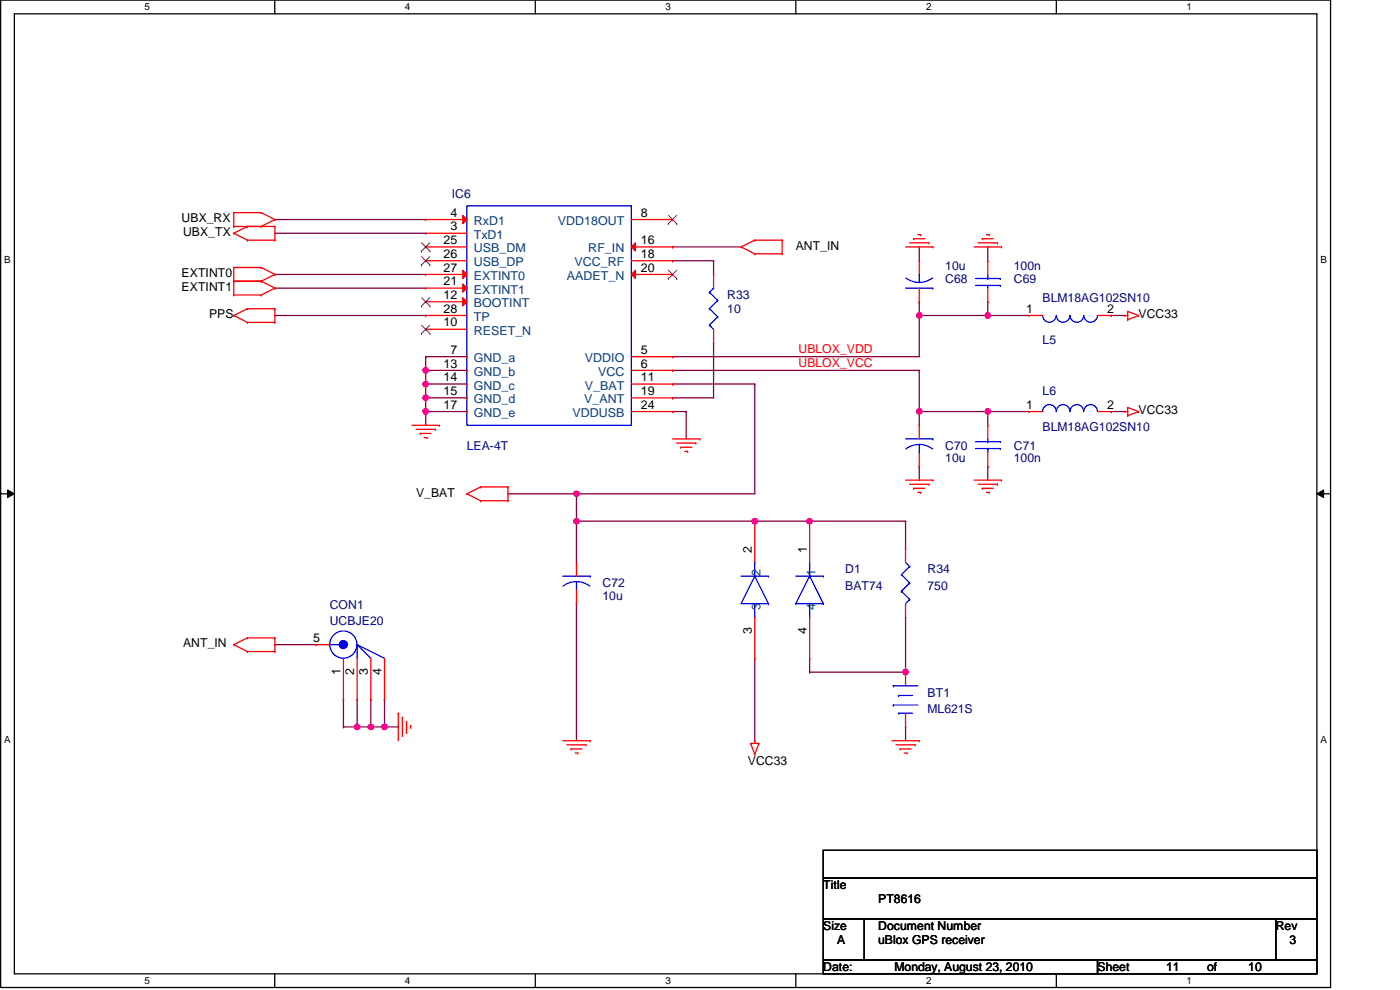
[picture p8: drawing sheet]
<svg xmlns="http://www.w3.org/2000/svg" width="420mm" height="297mm" viewBox="0 0 420 297" stroke-linecap="round" stroke-linejoin="round" font-family="sans-serif">
<path d="M.2 0h399.1v296.3h-399.1zM4.3 4.1h390.9v288.1h-390.9z" fill="none" stroke="#000" stroke-width=".38"/>
<g fill="#fff">
<path d="M43.4 .5h1.6v3.2h-1.6z"/>
<path d="M43.4 292.6h1.6v3.3h-1.6z"/>
</g>
<path d="M82.5 0v4.1M82.5 292.2v4.1" fill="none" stroke="#000" stroke-width=".38"/>
<g fill="#fff">
<path d="M121.5 .5h1.6v3.2h-1.6z"/>
<path d="M121.5 292.6h1.6v3.3h-1.6z"/>
</g>
<path d="M160.6 0v4.1M160.6 292.2v4.1" fill="none" stroke="#000" stroke-width=".38"/>
<g fill="#fff">
<path d="M199.7 .5h1.6v3.2h-1.6z"/>
<path d="M199.7 292.6h1.6v3.3h-1.6z"/>
</g>
<path d="M238.8 0v4.1M238.8 292.2v4.1" fill="none" stroke="#000" stroke-width=".38"/>
<g fill="#fff">
<path d="M277.9 .5h1.6v3.2h-1.6z"/>
<path d="M277.9 292.6h1.6v3.3h-1.6z"/>
</g>
<path d="M317 0v4.1M317 292.2v4.1" fill="none" stroke="#000" stroke-width=".38"/>
<g fill="#fff">
<path d="M356.1 .5h1.6v3.2h-1.6z"/>
<path d="M356.1 292.6h1.6v3.3h-1.6z"/>
<path d="M1.3 76.2h1.9v3.2h-1.9z"/>
<path d="M396.3 76.2h1.9v3.2h-1.9z"/>
<path d="M1.2 220.2h2v3.2h-2z"/>
<path d="M396.2 220.2h2v3.2h-2z"/>
</g>
<path d="M.2 148.2h4.1M395.2 148.2h4.1" fill="none" stroke="#000" stroke-width=".38"/>
<path d="M2.3 147l2 1.2-2 1.1zM395.2 148.2l2-1.2v2.3z" fill="#000"/>
<path d="M2.3 147l2 1.2-2 1.1zM395.2 148.2l2-1.2v2.3z" fill="none" stroke="#000" stroke-width=".3"/>
<path d="M201.8 107h74.1" fill="none" stroke="#800040" stroke-width=".38"/>
<circle cx="201.8" cy="107" r=".19" fill="#800040"/>
<path d="M275.9 123.5v4.1" fill="none" stroke="#800040" stroke-width=".38"/>
<circle cx="275.9" cy="123.5" r=".19" fill="#800040"/>
<path d="M275.9 140v4.1" fill="none" stroke="#800040" stroke-width=".38"/>
<circle cx="275.9" cy="140" r=".19" fill="#800040"/>
<path d="M296.4 140v4.1" fill="none" stroke="#800040" stroke-width=".38"/>
<circle cx="296.4" cy="140" r=".19" fill="#800040"/>
<path d="M333.5 123.5h4.1" fill="none" stroke="#800040" stroke-width=".38"/>
<circle cx="333.5" cy="123.5" r=".19" fill="#800040"/>
<path d="M296.4 90.6v4.1" fill="none" stroke="#800040" stroke-width=".38"/>
<circle cx="296.4" cy="90.6" r=".19" fill="#800040"/>
<path d="M275.9 94.7v12.3" fill="none" stroke="#800040" stroke-width=".38"/>
<circle cx="275.9" cy="94.7" r=".19" fill="#800040"/>
<path d="M275.9 74.1v4.1" fill="none" stroke="#800040" stroke-width=".38"/>
<circle cx="275.9" cy="74.1" r=".19" fill="#800040"/>
<path d="M296.4 74.1v4.1" fill="none" stroke="#800040" stroke-width=".38"/>
<circle cx="296.4" cy="74.1" r=".19" fill="#800040"/>
<path d="M333.5 94.7h4.1" fill="none" stroke="#800040" stroke-width=".38"/>
<circle cx="333.5" cy="94.7" r=".19" fill="#800040"/>
<path d="M275.9 123.5h20.5" fill="none" stroke="#800040" stroke-width=".38"/>
<circle cx="275.9" cy="123.5" r=".19" fill="#800040"/>
<circle cx="296.4" cy="123.4" r=".81" fill="#f0f"/>
<circle cx="296.4" cy="123.4" r=".81" fill="none" stroke="#f0f" stroke-width=".38"/>
<circle cx="275.9" cy="123.4" r=".81" fill="#f0f"/>
<circle cx="275.9" cy="123.4" r=".81" fill="none" stroke="#f0f" stroke-width=".38"/>
<path d="M296.4 123.5v4.1" fill="none" stroke="#800040" stroke-width=".38"/>
<circle cx="296.4" cy="123.5" r=".19" fill="#800040"/>
<path d="M275.9 90.6v4.1" fill="none" stroke="#800040" stroke-width=".38"/>
<circle cx="275.9" cy="90.6" r=".19" fill="#800040"/>
<path d="M201.8 123.5h4.1" fill="none" stroke="#800040" stroke-width=".38"/>
<circle cx="201.8" cy="123.5" r=".19" fill="#800040"/>
<path d="M205.9 123.5v8.2" fill="none" stroke="#800040" stroke-width=".38"/>
<circle cx="205.9" cy="123.5" r=".19" fill="#800040"/>
<path d="M275.9 111.1v12.4" fill="none" stroke="#800040" stroke-width=".38"/>
<circle cx="275.9" cy="111.1" r=".19" fill="#800040"/>
<path d="M296.4 123.5h12.4" fill="none" stroke="#800040" stroke-width=".38"/>
<circle cx="296.4" cy="123.5" r=".19" fill="#800040"/>
<path d="M296.4 94.7h12.4" fill="none" stroke="#800040" stroke-width=".38"/>
<circle cx="296.4" cy="94.7" r=".19" fill="#800040"/>
<circle cx="296.4" cy="94.7" r=".81" fill="#f0f"/>
<circle cx="296.4" cy="94.7" r=".81" fill="none" stroke="#f0f" stroke-width=".38"/>
<path d="M201.8 111.1h74.1" fill="none" stroke="#800040" stroke-width=".38"/>
<circle cx="201.8" cy="111.1" r=".19" fill="#800040"/>
<path d="M201.8 78.2h12.4" fill="none" stroke="#800040" stroke-width=".38"/>
<circle cx="201.8" cy="78.2" r=".19" fill="#800040"/>
<path d="M201.8 119.4h12.4" fill="none" stroke="#800040" stroke-width=".38"/>
<circle cx="201.8" cy="119.4" r=".19" fill="#800040"/>
<path d="M103.1 218.1h4.1" fill="none" stroke="#800040" stroke-width=".38"/>
<circle cx="103.1" cy="218.1" r=".19" fill="#800040"/>
<path d="M115.4 209.9v8.2" fill="none" stroke="#800040" stroke-width=".38"/>
<circle cx="115.4" cy="209.9" r=".19" fill="#800040"/>
<path d="M111.3 209.9v8.2" fill="none" stroke="#800040" stroke-width=".38"/>
<circle cx="111.3" cy="209.9" r=".19" fill="#800040"/>
<path d="M111.3 218.1h4.1" fill="none" stroke="#800040" stroke-width=".38"/>
<circle cx="111.3" cy="218.1" r=".19" fill="#800040"/>
<circle cx="115.4" cy="218.1" r=".81" fill="#f0f"/>
<circle cx="115.4" cy="218.1" r=".81" fill="none" stroke="#f0f" stroke-width=".38"/>
<circle cx="111.3" cy="218.1" r=".81" fill="#f0f"/>
<circle cx="111.3" cy="218.1" r=".81" fill="none" stroke="#f0f" stroke-width=".38"/>
<path d="M107.2 209.9v8.2" fill="none" stroke="#800040" stroke-width=".38"/>
<circle cx="107.2" cy="209.9" r=".19" fill="#800040"/>
<path d="M103.1 209.9v8.2" fill="none" stroke="#800040" stroke-width=".38"/>
<circle cx="103.1" cy="209.9" r=".19" fill="#800040"/>
<path d="M107.2 218.1h4.1" fill="none" stroke="#800040" stroke-width=".38"/>
<circle cx="107.2" cy="218.1" r=".19" fill="#800040"/>
<circle cx="107.1" cy="218.1" r=".79" fill="#f0f"/>
<circle cx="107.1" cy="218.1" r=".79" fill="none" stroke="#f0f" stroke-width=".38"/>
<path d="M115.4 218.1h4.1" fill="none" stroke="#800040" stroke-width=".38"/>
<circle cx="115.4" cy="218.1" r=".19" fill="#800040"/>
<path d="M82.5 82.3h45.3" fill="none" stroke="#800040" stroke-width=".38"/>
<circle cx="82.5" cy="82.3" r=".19" fill="#800040"/>
<path d="M82.5 86.4h45.3" fill="none" stroke="#800040" stroke-width=".38"/>
<circle cx="82.5" cy="86.4" r=".19" fill="#800040"/>
<path d="M82.5 94.7h45.3" fill="none" stroke="#800040" stroke-width=".38"/>
<circle cx="82.5" cy="94.7" r=".19" fill="#800040"/>
<path d="M82.5 65.9h45.3" fill="none" stroke="#800040" stroke-width=".38"/>
<circle cx="82.5" cy="65.9" r=".19" fill="#800040"/>
<path d="M82.5 70h45.3" fill="none" stroke="#800040" stroke-width=".38"/>
<circle cx="82.5" cy="70" r=".19" fill="#800040"/>
<path d="M214.2 78.2v4.1" fill="none" stroke="#800040" stroke-width=".38"/>
<circle cx="214.2" cy="78.2" r=".19" fill="#800040"/>
<path d="M214.2 102.9v16.5" fill="none" stroke="#800040" stroke-width=".38"/>
<circle cx="214.2" cy="102.9" r=".19" fill="#800040"/>
<path d="M201.8 74.1h20.6" fill="none" stroke="#800040" stroke-width=".38"/>
<circle cx="201.8" cy="74.1" r=".19" fill="#800040"/>
<path d="M82.5 193.4h12.3" fill="none" stroke="#800040" stroke-width=".38"/>
<circle cx="82.5" cy="193.4" r=".19" fill="#800040"/>
<path d="M271.8 218.1v4.1" fill="none" stroke="#800040" stroke-width=".38"/>
<circle cx="271.8" cy="218.1" r=".19" fill="#800040"/>
<path d="M173 156.4h53.5" fill="none" stroke="#800040" stroke-width=".38"/>
<circle cx="173" cy="156.4" r=".19" fill="#800040"/>
<circle cx="173" cy="156.4" r=".81" fill="#f0f"/>
<circle cx="173" cy="156.4" r=".81" fill="none" stroke="#f0f" stroke-width=".38"/>
<path d="M173 148.2v8.2" fill="none" stroke="#800040" stroke-width=".38"/>
<circle cx="173" cy="148.2" r=".19" fill="#800040"/>
<circle cx="173" cy="148.1" r=".8" fill="#f0f"/>
<circle cx="173" cy="148.1" r=".8" fill="none" stroke="#f0f" stroke-width=".38"/>
<path d="M173 148.2h53.5" fill="none" stroke="#800040" stroke-width=".38"/>
<circle cx="173" cy="148.2" r=".19" fill="#800040"/>
<path d="M226.5 115.2v33" fill="none" stroke="#800040" stroke-width=".38"/>
<circle cx="226.5" cy="115.2" r=".19" fill="#800040"/>
<path d="M201.8 115.2h24.7" fill="none" stroke="#800040" stroke-width=".38"/>
<circle cx="201.8" cy="115.2" r=".19" fill="#800040"/>
<path d="M173 156.4v12.3" fill="none" stroke="#800040" stroke-width=".38"/>
<circle cx="173" cy="156.4" r=".19" fill="#800040"/>
<path d="M173 181.1v41.1" fill="none" stroke="#800040" stroke-width=".38"/>
<circle cx="173" cy="181.1" r=".19" fill="#800040"/>
<path d="M152.4 148.2h20.6" fill="none" stroke="#800040" stroke-width=".38"/>
<circle cx="152.4" cy="148.2" r=".19" fill="#800040"/>
<path d="M275.9 94.7h20.5" fill="none" stroke="#800040" stroke-width=".38"/>
<circle cx="275.9" cy="94.7" r=".19" fill="#800040"/>
<circle cx="275.9" cy="94.7" r=".81" fill="#f0f"/>
<circle cx="275.9" cy="94.7" r=".81" fill="none" stroke="#f0f" stroke-width=".38"/>
<path d="M127.8 107h12.3" fill="none" stroke="#800040" stroke-width=".38"/>
<circle cx="127.8" cy="107" r=".19" fill="#800040"/>
<path d="M127.8 107v4.1" fill="none" stroke="#800040" stroke-width=".38"/>
<circle cx="127.8" cy="107" r=".19" fill="#800040"/>
<path d="M127.8 123.5h12.3" fill="none" stroke="#800040" stroke-width=".38"/>
<circle cx="127.8" cy="123.5" r=".19" fill="#800040"/>
<circle cx="127.7" cy="123.4" r=".79" fill="#f0f"/>
<circle cx="127.7" cy="123.4" r=".79" fill="none" stroke="#f0f" stroke-width=".38"/>
<path d="M127.8 119.4h12.3" fill="none" stroke="#800040" stroke-width=".38"/>
<circle cx="127.8" cy="119.4" r=".19" fill="#800040"/>
<path d="M127.8 115.2h12.3" fill="none" stroke="#800040" stroke-width=".38"/>
<circle cx="127.8" cy="115.2" r=".19" fill="#800040"/>
<path d="M127.8 123.5v4.1" fill="none" stroke="#800040" stroke-width=".38"/>
<circle cx="127.8" cy="123.5" r=".19" fill="#800040"/>
<path d="M127.8 111.1h12.3" fill="none" stroke="#800040" stroke-width=".38"/>
<circle cx="127.8" cy="111.1" r=".19" fill="#800040"/>
<path d="M127.8 111.1v4.1" fill="none" stroke="#800040" stroke-width=".38"/>
<circle cx="127.8" cy="111.1" r=".19" fill="#800040"/>
<circle cx="127.7" cy="111.1" r=".79" fill="#f0f"/>
<circle cx="127.7" cy="111.1" r=".79" fill="none" stroke="#f0f" stroke-width=".38"/>
<path d="M127.8 115.2v4.2" fill="none" stroke="#800040" stroke-width=".38"/>
<circle cx="127.8" cy="115.2" r=".19" fill="#800040"/>
<circle cx="127.7" cy="115.2" r=".79" fill="#f0f"/>
<circle cx="127.7" cy="115.2" r=".79" fill="none" stroke="#f0f" stroke-width=".38"/>
<path d="M127.8 119.4v4.1" fill="none" stroke="#800040" stroke-width=".38"/>
<circle cx="127.8" cy="119.4" r=".19" fill="#800040"/>
<circle cx="127.7" cy="119.3" r=".79" fill="#f0f"/>
<circle cx="127.7" cy="119.3" r=".79" fill="none" stroke="#f0f" stroke-width=".38"/>
<path d="M243 156.4h28.8" fill="none" stroke="#800040" stroke-width=".38"/>
<circle cx="243" cy="156.4" r=".19" fill="#800040"/>
<circle cx="242.9" cy="156.4" r=".81" fill="#f0f"/>
<circle cx="242.9" cy="156.4" r=".81" fill="none" stroke="#f0f" stroke-width=".38"/>
<path d="M271.8 156.4v8.2" fill="none" stroke="#800040" stroke-width=".38"/>
<circle cx="271.8" cy="156.4" r=".19" fill="#800040"/>
<path d="M271.8 185.2v16.5" fill="none" stroke="#800040" stroke-width=".38"/>
<circle cx="271.8" cy="185.2" r=".19" fill="#800040"/>
<path d="M243 201.7h28.8" fill="none" stroke="#800040" stroke-width=".38"/>
<circle cx="243" cy="201.7" r=".19" fill="#800040"/>
<circle cx="271.7" cy="201.6" r=".79" fill="#f0f"/>
<circle cx="271.7" cy="201.6" r=".79" fill="none" stroke="#f0f" stroke-width=".38"/>
<path d="M243 197.5v4.2" fill="none" stroke="#800040" stroke-width=".38"/>
<circle cx="243" cy="197.5" r=".19" fill="#800040"/>
<path d="M226.5 156.4h16.5" fill="none" stroke="#800040" stroke-width=".38"/>
<circle cx="226.5" cy="156.4" r=".19" fill="#800040"/>
<circle cx="226.5" cy="156.4" r=".81" fill="#f0f"/>
<circle cx="226.5" cy="156.4" r=".81" fill="none" stroke="#f0f" stroke-width=".38"/>
<path d="M226.5 197.5v24.7" fill="none" stroke="#800040" stroke-width=".38"/>
<circle cx="226.5" cy="197.5" r=".19" fill="#800040"/>
<path d="M74.2 72.1h8.3" fill="none" stroke="#f00" stroke-width=".38"/>
<circle cx="74.2" cy="72.1" r=".19" fill="#f00"/>
<path d="M70.1 70l4.1 2.1" fill="none" stroke="#f00" stroke-width=".38"/>
<circle cx="70.1" cy="70" r=".19" fill="#f00"/>
<path d="M74.2 67.9l-4.1 2.1" fill="none" stroke="#f00" stroke-width=".38"/>
<circle cx="74.2" cy="67.9" r=".19" fill="#f00"/>
<path d="M74.2 67.9h8.3" fill="none" stroke="#f00" stroke-width=".38"/>
<circle cx="82.5" cy="67.9" r=".19" fill="#f00"/>
<path d="M82.5 67.9v4.2" fill="none" stroke="#f00" stroke-width=".38"/>
<circle cx="82.5" cy="72.1" r=".19" fill="#f00"/>
<path d="M82.5 65.9l-4.1 2" fill="none" stroke="#f00" stroke-width=".38"/>
<circle cx="78.4" cy="67.9" r=".19" fill="#f00"/>
<path d="M70.1 67.9h8.3" fill="none" stroke="#f00" stroke-width=".38"/>
<circle cx="70.1" cy="67.9" r=".19" fill="#f00"/>
<path d="M70.1 63.8v4.1" fill="none" stroke="#f00" stroke-width=".38"/>
<circle cx="70.1" cy="63.8" r=".19" fill="#f00"/>
<path d="M70.1 63.8h8.3" fill="none" stroke="#f00" stroke-width=".38"/>
<circle cx="78.4" cy="63.8" r=".19" fill="#f00"/>
<path d="M78.4 63.8l4.1 2.1" fill="none" stroke="#f00" stroke-width=".38"/>
<circle cx="82.5" cy="65.9" r=".19" fill="#f00"/>
<path d="M82.5 82.3l-4.1 2.1" fill="none" stroke="#f00" stroke-width=".38"/>
<circle cx="78.4" cy="84.4" r=".19" fill="#f00"/>
<path d="M70.1 84.4h8.3" fill="none" stroke="#f00" stroke-width=".38"/>
<circle cx="70.1" cy="84.4" r=".19" fill="#f00"/>
<path d="M70.1 80.3v4.1" fill="none" stroke="#f00" stroke-width=".38"/>
<circle cx="70.1" cy="80.3" r=".19" fill="#f00"/>
<path d="M70.1 80.3h8.3" fill="none" stroke="#f00" stroke-width=".38"/>
<circle cx="78.4" cy="80.3" r=".19" fill="#f00"/>
<path d="M78.4 80.3l4.1 2" fill="none" stroke="#f00" stroke-width=".38"/>
<circle cx="82.5" cy="82.3" r=".19" fill="#f00"/>
<path d="M82.5 86.4l-4.1 2.1" fill="none" stroke="#f00" stroke-width=".38"/>
<circle cx="78.4" cy="88.5" r=".19" fill="#f00"/>
<path d="M70.1 88.5h8.3" fill="none" stroke="#f00" stroke-width=".38"/>
<circle cx="70.1" cy="88.5" r=".19" fill="#f00"/>
<path d="M70.1 84.4v4.1" fill="none" stroke="#f00" stroke-width=".38"/>
<circle cx="70.1" cy="84.4" r=".19" fill="#f00"/>
<path d="M70.1 84.4h8.3" fill="none" stroke="#f00" stroke-width=".38"/>
<circle cx="78.4" cy="84.4" r=".19" fill="#f00"/>
<path d="M78.4 84.4l4.1 2" fill="none" stroke="#f00" stroke-width=".38"/>
<circle cx="82.5" cy="86.4" r=".19" fill="#f00"/>
<path d="M74.2 96.7h8.3" fill="none" stroke="#f00" stroke-width=".38"/>
<circle cx="74.2" cy="96.7" r=".19" fill="#f00"/>
<path d="M70.1 94.7l4.1 2" fill="none" stroke="#f00" stroke-width=".38"/>
<circle cx="70.1" cy="94.7" r=".19" fill="#f00"/>
<path d="M74.2 92.6l-4.1 2.1" fill="none" stroke="#f00" stroke-width=".38"/>
<circle cx="74.2" cy="92.6" r=".19" fill="#f00"/>
<path d="M74.2 92.6h8.3" fill="none" stroke="#f00" stroke-width=".38"/>
<circle cx="82.5" cy="92.6" r=".19" fill="#f00"/>
<path d="M82.5 92.6v4.1" fill="none" stroke="#f00" stroke-width=".38"/>
<circle cx="82.5" cy="96.7" r=".19" fill="#f00"/>
<path d="M226.5 72.1l-4.1 2" fill="none" stroke="#f00" stroke-width=".38"/>
<circle cx="226.5" cy="72.1" r=".19" fill="#f00"/>
<path d="M226.5 72.1h8.2" fill="none" stroke="#f00" stroke-width=".38"/>
<circle cx="234.7" cy="72.1" r=".19" fill="#f00"/>
<path d="M234.7 72.1v4.1" fill="none" stroke="#f00" stroke-width=".38"/>
<circle cx="234.7" cy="76.2" r=".19" fill="#f00"/>
<path d="M226.5 76.2h8.2" fill="none" stroke="#f00" stroke-width=".38"/>
<circle cx="226.5" cy="76.2" r=".19" fill="#f00"/>
<path d="M222.4 74.1l4.1 2.1" fill="none" stroke="#f00" stroke-width=".38"/>
<circle cx="222.4" cy="74.1" r=".19" fill="#f00"/>
<path d="M74.2 195.5h8.3" fill="none" stroke="#f00" stroke-width=".38"/>
<circle cx="74.2" cy="195.5" r=".19" fill="#f00"/>
<path d="M70.1 193.4l4.1 2.1" fill="none" stroke="#f00" stroke-width=".38"/>
<circle cx="70.1" cy="193.4" r=".19" fill="#f00"/>
<path d="M74.2 191.4l-4.1 2" fill="none" stroke="#f00" stroke-width=".38"/>
<circle cx="74.2" cy="191.4" r=".19" fill="#f00"/>
<path d="M74.2 191.4h8.3" fill="none" stroke="#f00" stroke-width=".38"/>
<circle cx="82.5" cy="191.4" r=".19" fill="#f00"/>
<path d="M82.5 191.4v4.1" fill="none" stroke="#f00" stroke-width=".38"/>
<circle cx="82.5" cy="195.5" r=".19" fill="#f00"/>
<path d="M144.2 150.2h8.2" fill="none" stroke="#f00" stroke-width=".38"/>
<circle cx="144.2" cy="150.2" r=".19" fill="#f00"/>
<path d="M140.1 148.2l4.1 2" fill="none" stroke="#f00" stroke-width=".38"/>
<circle cx="140.1" cy="148.2" r=".19" fill="#f00"/>
<path d="M144.2 146.1l-4.1 2.1" fill="none" stroke="#f00" stroke-width=".38"/>
<circle cx="144.2" cy="146.1" r=".19" fill="#f00"/>
<path d="M144.2 146.1h8.2" fill="none" stroke="#f00" stroke-width=".38"/>
<circle cx="152.4" cy="146.1" r=".19" fill="#f00"/>
<path d="M152.4 146.1v4.1" fill="none" stroke="#f00" stroke-width=".38"/>
<circle cx="152.4" cy="150.2" r=".19" fill="#f00"/>
<path d="M271.8 144.1h8.2" fill="none" stroke="#f00" stroke-width=".38"/>
<circle cx="280" cy="144.1" r=".19" fill="#f00"/>
<path d="M273 145.3h5.8" fill="none" stroke="#f00" stroke-width=".38"/>
<circle cx="278.8" cy="145.3" r=".19" fill="#f00"/>
<path d="M274.2 146.5h3.3" fill="none" stroke="#f00" stroke-width=".38"/>
<circle cx="274.2" cy="146.5" r=".19" fill="#f00"/>
<path d="M275.5 147.7h.8" fill="none" stroke="#f00" stroke-width=".38"/>
<circle cx="276.3" cy="147.7" r=".19" fill="#f00"/>
<path d="M292.3 144.1h8.3" fill="none" stroke="#f00" stroke-width=".38"/>
<circle cx="300.6" cy="144.1" r=".19" fill="#f00"/>
<path d="M293.6 145.3h5.7" fill="none" stroke="#f00" stroke-width=".38"/>
<circle cx="299.3" cy="145.3" r=".19" fill="#f00"/>
<path d="M294.8 146.5h3.3" fill="none" stroke="#f00" stroke-width=".38"/>
<circle cx="294.8" cy="146.5" r=".19" fill="#f00"/>
<path d="M296 147.7h.9" fill="none" stroke="#f00" stroke-width=".38"/>
<circle cx="296.9" cy="147.7" r=".19" fill="#f00"/>
<path d="M338.4 122.3v2.4" fill="none" stroke="#f00" stroke-width=".38"/>
<circle cx="338.4" cy="122.3" r=".19" fill="#f00"/>
<path d="M337.6 123.5h.8" fill="none" stroke="#f00" stroke-width=".38"/>
<circle cx="337.6" cy="123.5" r=".19" fill="#f00"/>
<path d="M338.4 122.3l3.3 1.2" fill="none" stroke="#f00" stroke-width=".38"/>
<circle cx="341.7" cy="123.5" r=".19" fill="#f00"/>
<path d="M341.7 123.5l-3.3 1.2" fill="none" stroke="#f00" stroke-width=".38"/>
<circle cx="338.4" cy="124.7" r=".19" fill="#f00"/>
<path d="M271.8 74.1h8.2" fill="none" stroke="#f00" stroke-width=".38"/>
<circle cx="280" cy="74.1" r=".19" fill="#f00"/>
<path d="M273 72.9h5.8" fill="none" stroke="#f00" stroke-width=".38"/>
<circle cx="278.8" cy="72.9" r=".19" fill="#f00"/>
<path d="M274.2 71.6h3.3" fill="none" stroke="#f00" stroke-width=".38"/>
<circle cx="274.2" cy="71.6" r=".19" fill="#f00"/>
<path d="M275.5 70.4h.8" fill="none" stroke="#f00" stroke-width=".38"/>
<circle cx="276.3" cy="70.4" r=".19" fill="#f00"/>
<path d="M292.3 74.1h8.3" fill="none" stroke="#f00" stroke-width=".38"/>
<circle cx="300.6" cy="74.1" r=".19" fill="#f00"/>
<path d="M293.6 72.9h5.7" fill="none" stroke="#f00" stroke-width=".38"/>
<circle cx="299.3" cy="72.9" r=".19" fill="#f00"/>
<path d="M294.8 71.6h3.3" fill="none" stroke="#f00" stroke-width=".38"/>
<circle cx="294.8" cy="71.6" r=".19" fill="#f00"/>
<path d="M296 70.4h.9" fill="none" stroke="#f00" stroke-width=".38"/>
<circle cx="296.9" cy="70.4" r=".19" fill="#f00"/>
<path d="M338.4 93.4v2.5" fill="none" stroke="#f00" stroke-width=".38"/>
<circle cx="338.4" cy="95.9" r=".19" fill="#f00"/>
<path d="M337.6 94.7h.8" fill="none" stroke="#f00" stroke-width=".38"/>
<circle cx="337.6" cy="94.7" r=".19" fill="#f00"/>
<path d="M341.7 94.7l-3.3 1.2" fill="none" stroke="#f00" stroke-width=".38"/>
<circle cx="341.7" cy="94.7" r=".19" fill="#f00"/>
<path d="M338.4 93.4l3.3 1.3" fill="none" stroke="#f00" stroke-width=".38"/>
<circle cx="338.4" cy="93.4" r=".19" fill="#f00"/>
<path d="M119.5 214v8.2" fill="none" stroke="#f00" stroke-width=".38"/>
<circle cx="119.5" cy="214" r=".19" fill="#f00"/>
<path d="M120.8 215.2v5.8" fill="none" stroke="#f00" stroke-width=".38"/>
<circle cx="120.8" cy="215.2" r=".19" fill="#f00"/>
<path d="M122 216.5v3.3" fill="none" stroke="#f00" stroke-width=".38"/>
<circle cx="122" cy="219.8" r=".19" fill="#f00"/>
<path d="M123.2 217.7v.8" fill="none" stroke="#f00" stroke-width=".38"/>
<circle cx="123.2" cy="217.7" r=".19" fill="#f00"/>
<path d="M267.7 222.2h8.2" fill="none" stroke="#f00" stroke-width=".38"/>
<circle cx="275.9" cy="222.2" r=".19" fill="#f00"/>
<path d="M268.9 223.5h5.7" fill="none" stroke="#f00" stroke-width=".38"/>
<circle cx="274.6" cy="223.5" r=".19" fill="#f00"/>
<path d="M270.1 224.7h3.3" fill="none" stroke="#f00" stroke-width=".38"/>
<circle cx="270.1" cy="224.7" r=".19" fill="#f00"/>
<path d="M271.3 225.9h.9" fill="none" stroke="#f00" stroke-width=".38"/>
<circle cx="272.2" cy="225.9" r=".19" fill="#f00"/>
<path d="M225.3 223.1h2.4" fill="none" stroke="#f00" stroke-width=".38"/>
<circle cx="225.3" cy="223.1" r=".19" fill="#f00"/>
<path d="M226.5 222.2v.9" fill="none" stroke="#f00" stroke-width=".38"/>
<circle cx="226.5" cy="222.2" r=".19" fill="#f00"/>
<path d="M225.3 223.1l1.2 3.3" fill="none" stroke="#f00" stroke-width=".38"/>
<circle cx="226.5" cy="226.4" r=".19" fill="#f00"/>
<path d="M227.7 223.1l-1.2 3.3" fill="none" stroke="#f00" stroke-width=".38"/>
<circle cx="227.7" cy="223.1" r=".19" fill="#f00"/>
<path d="M168.9 222.2h8.2" fill="none" stroke="#f00" stroke-width=".38"/>
<circle cx="177.1" cy="222.2" r=".19" fill="#f00"/>
<path d="M170.1 223.5h5.8" fill="none" stroke="#f00" stroke-width=".38"/>
<circle cx="175.9" cy="223.5" r=".19" fill="#f00"/>
<path d="M171.4 224.7h3.3" fill="none" stroke="#f00" stroke-width=".38"/>
<circle cx="171.4" cy="224.7" r=".19" fill="#f00"/>
<path d="M172.6 225.9h.8" fill="none" stroke="#f00" stroke-width=".38"/>
<circle cx="173.4" cy="225.9" r=".19" fill="#f00"/>
<path d="M201.8 131.7h8.2" fill="none" stroke="#f00" stroke-width=".38"/>
<circle cx="210" cy="131.7" r=".19" fill="#f00"/>
<path d="M203.1 132.9h5.7" fill="none" stroke="#f00" stroke-width=".38"/>
<circle cx="208.8" cy="132.9" r=".19" fill="#f00"/>
<path d="M204.3 134.2h3.3" fill="none" stroke="#f00" stroke-width=".38"/>
<circle cx="204.3" cy="134.2" r=".19" fill="#f00"/>
<path d="M205.5 135.4h.9" fill="none" stroke="#f00" stroke-width=".38"/>
<circle cx="206.4" cy="135.4" r=".19" fill="#f00"/>
<path d="M123.6 127.6h8.3" fill="none" stroke="#f00" stroke-width=".38"/>
<circle cx="131.9" cy="127.6" r=".19" fill="#f00"/>
<path d="M124.9 128.8h5.7" fill="none" stroke="#f00" stroke-width=".38"/>
<circle cx="130.6" cy="128.8" r=".19" fill="#f00"/>
<path d="M126.1 130h3.3" fill="none" stroke="#f00" stroke-width=".38"/>
<circle cx="126.1" cy="130" r=".19" fill="#f00"/>
<path d="M127.3 131.3h.9" fill="none" stroke="#f00" stroke-width=".38"/>
<circle cx="128.2" cy="131.3" r=".19" fill="#f00"/>
<path d="M247.1 255.1h148.1v8.3h-148.1zM247.1 263.4h148.1v12.3h-148.1zM247.1 275.7h12.3v12.4h-12.3zM259.4 275.7h123.5v12.4h-123.5zM382.9 275.7h12.3v12.4h-12.3zM247.1 288.1h82.3v4.1h-82.3zM329.4 288.1h65.8v4.1h-65.8z" fill="none" stroke="#000" stroke-width=".38"/>
<path d="M212.9 97.5l1.3 1.3" fill="none" stroke="#00f" stroke-width=".38"/>
<circle cx="212.9" cy="97.5" r=".19" fill="#00f"/>
<path d="M215.4 95.1l-2.5 2.4" fill="none" stroke="#00f" stroke-width=".38"/>
<circle cx="215.4" cy="95.1" r=".19" fill="#00f"/>
<path d="M212.9 92.6l2.5 2.5" fill="none" stroke="#00f" stroke-width=".38"/>
<circle cx="212.9" cy="92.6" r=".19" fill="#00f"/>
<path d="M215.4 90.1l-2.5 2.5" fill="none" stroke="#00f" stroke-width=".38"/>
<circle cx="215.4" cy="90.1" r=".19" fill="#00f"/>
<path d="M212.9 87.7l2.5 2.4" fill="none" stroke="#00f" stroke-width=".38"/>
<circle cx="212.9" cy="87.7" r=".19" fill="#00f"/>
<path d="M214.2 86.4l-1.3 1.3" fill="none" stroke="#00f" stroke-width=".38"/>
<circle cx="214.2" cy="86.4" r=".19" fill="#00f"/>
<path d="M214.2 98.8v4.1" fill="none" stroke="#f00" stroke-width=".38"/>
<circle cx="214.2" cy="102.9" r=".19" fill="#f00"/>
<path d="M214.2 82.3v4.1" fill="none" stroke="#f00" stroke-width=".38"/>
<circle cx="214.2" cy="82.3" r=".19" fill="#f00"/>
<path d="M312.9 123.5a2.05 2.05 0 0 1 2.1-2.1 2.05 2.05 0 0 1 2 2.1 2.03 2.03 0 0 1 2.1-2.1 2.03 2.03 0 0 1 2 2.1 2.07 2.07 0 0 1 2.1-2.1 2.07 2.07 0 0 1 2 2.1 2.05 2.05 0 0 1 2.1-2.1 2.05 2.05 0 0 1 2 2.1" fill="none" stroke="#00f" stroke-width=".38"/>
<path d="M308.8 123.5h4.1" fill="none" stroke="#f00" stroke-width=".38"/>
<circle cx="308.8" cy="123.5" r=".19" fill="#f00"/>
<path d="M329.4 123.5h4.1" fill="none" stroke="#f00" stroke-width=".38"/>
<circle cx="333.5" cy="123.5" r=".19" fill="#f00"/>
<path d="M296.4 85.6v.8" fill="none" stroke="#00f" stroke-width=".38"/>
<circle cx="296.4" cy="85.6" r=".19" fill="#00f"/>
<path d="M292.8 83.6h7.4" fill="none" stroke="#00f" stroke-width=".38"/>
<circle cx="300.2" cy="83.6" r=".19" fill="#00f"/>
<path d="M292.8 85.6h7.4" fill="none" stroke="#00f" stroke-width=".38"/>
<circle cx="300.2" cy="85.6" r=".19" fill="#00f"/>
<path d="M296.4 82.3v1.3" fill="none" stroke="#00f" stroke-width=".38"/>
<circle cx="296.4" cy="83.6" r=".19" fill="#00f"/>
<path d="M296.4 86.4v4.2" fill="none" stroke="#f00" stroke-width=".38"/>
<circle cx="296.4" cy="90.6" r=".19" fill="#f00"/>
<path d="M296.4 78.2v4.1" fill="none" stroke="#f00" stroke-width=".38"/>
<circle cx="296.4" cy="78.2" r=".19" fill="#f00"/>
<path d="M168.9 172.8h8.2" fill="none" stroke="#00f" stroke-width=".38"/>
<circle cx="177.1" cy="172.8" r=".19" fill="#00f"/>
<path d="M173 174.5v2.5" fill="none" stroke="#00f" stroke-width=".38"/>
<circle cx="173" cy="177" r=".19" fill="#00f"/>
<path d="M169 175.9a6.6 6.6 0 0 1 8 0" fill="none" stroke="#00f" stroke-width=".38"/>
<path d="M173 168.7v4.1" fill="none" stroke="#f00" stroke-width=".38"/>
<circle cx="173" cy="168.7" r=".19" fill="#f00"/>
<path d="M173 177v4.1" fill="none" stroke="#f00" stroke-width=".38"/>
<circle cx="173" cy="181.1" r=".19" fill="#f00"/>
<path d="M271.8 168.7l1.2 1.3" fill="none" stroke="#00f" stroke-width=".38"/>
<circle cx="273" cy="170" r=".19" fill="#00f"/>
<path d="M273 170l-2.5 2.4" fill="none" stroke="#00f" stroke-width=".38"/>
<circle cx="270.5" cy="172.4" r=".19" fill="#00f"/>
<path d="M270.5 172.4l2.5 2.5" fill="none" stroke="#00f" stroke-width=".38"/>
<circle cx="273" cy="174.9" r=".19" fill="#00f"/>
<path d="M273 174.9l-2.5 2.5" fill="none" stroke="#00f" stroke-width=".38"/>
<circle cx="270.5" cy="177.4" r=".19" fill="#00f"/>
<path d="M270.5 177.4l2.5 2.4" fill="none" stroke="#00f" stroke-width=".38"/>
<circle cx="273" cy="179.8" r=".19" fill="#00f"/>
<path d="M273 179.8l-1.2 1.3" fill="none" stroke="#00f" stroke-width=".38"/>
<circle cx="271.8" cy="181.1" r=".19" fill="#00f"/>
<path d="M271.8 164.6v4.1" fill="none" stroke="#f00" stroke-width=".38"/>
<circle cx="271.8" cy="164.6" r=".19" fill="#f00"/>
<path d="M271.8 181.1v4.1" fill="none" stroke="#f00" stroke-width=".38"/>
<circle cx="271.8" cy="185.2" r=".19" fill="#f00"/>
<path d="M271.8 86.4h8.2" fill="none" stroke="#00f" stroke-width=".38"/>
<circle cx="280" cy="86.4" r=".19" fill="#00f"/>
<path d="M275.9 82.3v2.5" fill="none" stroke="#00f" stroke-width=".38"/>
<circle cx="275.9" cy="82.3" r=".19" fill="#00f"/>
<path d="M271.9 83.4a6.6 6.6 0 0 0 8 0" fill="none" stroke="#00f" stroke-width=".38"/>
<path d="M275.9 86.4v4.2" fill="none" stroke="#f00" stroke-width=".38"/>
<circle cx="275.9" cy="90.6" r=".19" fill="#f00"/>
<path d="M275.9 78.2v4.1" fill="none" stroke="#f00" stroke-width=".38"/>
<circle cx="275.9" cy="78.2" r=".19" fill="#f00"/>
<path d="M312.9 94.7a2.05 2.05 0 0 0 2.1 2 2.05 2.05 0 0 0 2-2 2.05 2.05 0 0 0 2.1 2 2.05 2.05 0 0 0 2-2 2.07 2.07 0 0 0 2.1 2 2.07 2.07 0 0 0 2.1-2 2.03 2.03 0 0 0 2 2 2.03 2.03 0 0 0 2-2" fill="none" stroke="#00f" stroke-width=".38"/>
<path d="M308.8 94.7h4.1" fill="none" stroke="#f00" stroke-width=".38"/>
<circle cx="308.8" cy="94.7" r=".19" fill="#f00"/>
<path d="M329.4 94.7h4.1" fill="none" stroke="#f00" stroke-width=".38"/>
<circle cx="333.5" cy="94.7" r=".19" fill="#f00"/>
<path d="M268.1 205.8h7.4" fill="none" stroke="#00f" stroke-width=".38"/>
<circle cx="268.1" cy="205.8" r=".19" fill="#00f"/>
<path d="M268.1 211.5h7.4" fill="none" stroke="#00f" stroke-width=".38"/>
<circle cx="268.1" cy="211.5" r=".19" fill="#00f"/>
<path d="M269.7 214h4.1" fill="none" stroke="#00f" stroke-width=".38"/>
<circle cx="269.7" cy="214" r=".19" fill="#00f"/>
<path d="M269.7 208.7h4.1" fill="none" stroke="#00f" stroke-width=".38"/>
<circle cx="269.7" cy="208.7" r=".19" fill="#00f"/>
<path d="M271.8 201.7v4.1" fill="none" stroke="#f00" stroke-width=".38"/>
<circle cx="271.8" cy="201.7" r=".19" fill="#f00"/>
<path d="M271.8 214v4.1" fill="none" stroke="#f00" stroke-width=".38"/>
<circle cx="271.8" cy="218.1" r=".19" fill="#f00"/>
<path d="M296.4 131.7v.8" fill="none" stroke="#00f" stroke-width=".38"/>
<circle cx="296.4" cy="132.5" r=".19" fill="#00f"/>
<path d="M292.8 134.6h7.4" fill="none" stroke="#00f" stroke-width=".38"/>
<circle cx="300.2" cy="134.6" r=".19" fill="#00f"/>
<path d="M292.8 132.5h7.4" fill="none" stroke="#00f" stroke-width=".38"/>
<circle cx="300.2" cy="132.5" r=".19" fill="#00f"/>
<path d="M296.4 134.6v1.2" fill="none" stroke="#00f" stroke-width=".38"/>
<circle cx="296.4" cy="134.6" r=".19" fill="#00f"/>
<path d="M296.4 127.6v4.1" fill="none" stroke="#f00" stroke-width=".38"/>
<circle cx="296.4" cy="127.6" r=".19" fill="#f00"/>
<path d="M296.4 135.8v4.2" fill="none" stroke="#f00" stroke-width=".38"/>
<circle cx="296.4" cy="140" r=".19" fill="#f00"/>
<path d="M222.4 181.1h8.2" fill="none" stroke="#00f" stroke-width=".38"/>
<circle cx="230.6" cy="181.1" r=".19" fill="#00f"/>
<path d="M226.5 172.8l4.1 8.3" fill="none" stroke="#00f" stroke-width=".38"/>
<circle cx="226.5" cy="172.8" r=".19" fill="#00f"/>
<path d="M226.5 172.8l-4.1 8.3" fill="none" stroke="#00f" stroke-width=".38"/>
<circle cx="226.5" cy="172.8" r=".19" fill="#00f"/>
<path d="M238.8 181.1h8.3" fill="none" stroke="#00f" stroke-width=".38"/>
<circle cx="247.1" cy="181.1" r=".19" fill="#00f"/>
<path d="M243 172.8l4.1 8.3" fill="none" stroke="#00f" stroke-width=".38"/>
<circle cx="243" cy="172.8" r=".19" fill="#00f"/>
<path d="M243 172.8l-4.2 8.3" fill="none" stroke="#00f" stroke-width=".38"/>
<circle cx="238.8" cy="181.1" r=".19" fill="#00f"/>
<path d="M222.4 172.8h8.2" fill="none" stroke="#00f" stroke-width=".38"/>
<circle cx="230.6" cy="172.8" r=".19" fill="#00f"/>
<path d="M238.8 172.8h8.3" fill="none" stroke="#00f" stroke-width=".38"/>
<circle cx="247.1" cy="172.8" r=".19" fill="#00f"/>
<path d="M226.5 181.1v4.1" fill="none" stroke="#00f" stroke-width=".38"/>
<circle cx="226.5" cy="185.2" r=".19" fill="#00f"/>
<path d="M243 181.1v4.1" fill="none" stroke="#00f" stroke-width=".38"/>
<circle cx="243" cy="185.2" r=".19" fill="#00f"/>
<path d="M226.5 168.7v4.1" fill="none" stroke="#00f" stroke-width=".38"/>
<circle cx="226.5" cy="168.7" r=".19" fill="#00f"/>
<path d="M243 168.7v4.1" fill="none" stroke="#00f" stroke-width=".38"/>
<circle cx="243" cy="168.7" r=".19" fill="#00f"/>
<path d="M243 156.4v12.3" fill="none" stroke="#f00" stroke-width=".38"/>
<circle cx="243" cy="156.4" r=".19" fill="#f00"/>
<path d="M226.5 156.4v12.3" fill="none" stroke="#f00" stroke-width=".38"/>
<circle cx="226.5" cy="156.4" r=".19" fill="#f00"/>
<path d="M226.5 185.2v12.3" fill="none" stroke="#f00" stroke-width=".38"/>
<circle cx="226.5" cy="197.5" r=".19" fill="#f00"/>
<path d="M243 185.2v12.3" fill="none" stroke="#f00" stroke-width=".38"/>
<circle cx="243" cy="197.5" r=".19" fill="#f00"/>
<path d="M271.8 131.7h8.2" fill="none" stroke="#00f" stroke-width=".38"/>
<circle cx="280" cy="131.7" r=".19" fill="#00f"/>
<path d="M275.9 133.3v2.5" fill="none" stroke="#00f" stroke-width=".38"/>
<circle cx="275.9" cy="135.8" r=".19" fill="#00f"/>
<path d="M271.9 134.7a6.6 6.6 0 0 1 8 0" fill="none" stroke="#00f" stroke-width=".38"/>
<path d="M275.9 127.6v4.1" fill="none" stroke="#f00" stroke-width=".38"/>
<circle cx="275.9" cy="127.6" r=".19" fill="#f00"/>
<path d="M275.9 135.8v4.2" fill="none" stroke="#f00" stroke-width=".38"/>
<circle cx="275.9" cy="140" r=".19" fill="#f00"/>
<circle cx="103" cy="193.4" r="1.21" fill="#00f"/>
<g fill="none" stroke="#00f" stroke-width=".38">
<path d="M99 193.4h2.8"/>
<circle cx="103" cy="193.4" r="1.21"/>
</g>
<circle cx="101.8" cy="193.4" r=".19" fill="#00f"/>
<g fill="none" stroke="#00f" stroke-width=".38">
<path d="M107.2 193.4v4.1"/>
<circle cx="103" cy="193.4" r="4.1"/>
</g>
<circle cx="107.2" cy="193.4" r=".19" fill="#00f"/>
<path d="M107.2 193.4l4.1 4.1" fill="none" stroke="#00f" stroke-width=".38"/>
<circle cx="107.2" cy="193.4" r=".19" fill="#00f"/>
<path d="M107.2 193.4l8.2 4.1" fill="none" stroke="#00f" stroke-width=".38"/>
<circle cx="107.2" cy="193.4" r=".19" fill="#00f"/>
<path d="M94.8 193.4h4.2" fill="none" stroke="#f00" stroke-width=".38"/>
<circle cx="94.8" cy="193.4" r=".19" fill="#f00"/>
<path d="M103.1 197.5v12.4" fill="none" stroke="#f00" stroke-width=".38"/>
<circle cx="103.1" cy="209.9" r=".19" fill="#f00"/>
<path d="M107.2 197.5v12.4" fill="none" stroke="#f00" stroke-width=".38"/>
<circle cx="107.2" cy="209.9" r=".19" fill="#f00"/>
<path d="M111.3 197.5v12.4" fill="none" stroke="#f00" stroke-width=".38"/>
<circle cx="111.3" cy="209.9" r=".19" fill="#f00"/>
<path d="M115.4 197.5v12.4" fill="none" stroke="#f00" stroke-width=".38"/>
<circle cx="115.4" cy="209.9" r=".19" fill="#f00"/>
<path d="M140.1 61.8h49.4v65.8h-49.4z" fill="none" stroke="#00f" stroke-width=".38"/>
<g fill="#f00">
<circle cx="140.1" cy="123.5" r=".19"/>
<circle cx="140.1" cy="111.1" r=".19"/>
<circle cx="140.1" cy="115.2" r=".19"/>
<circle cx="140.1" cy="119.4" r=".19"/>
<circle cx="140.1" cy="107" r=".19"/>
</g>
<path d="M138.9 64.6l1.2 1.3-1.2 1.2z" fill="#f00"/>
<path d="M127.8 65.9h12.3M138.9 64.6l1.2 1.3-1.2 1.2z" fill="none" stroke="#f00" stroke-width=".38"/>
<circle cx="127.8" cy="65.9" r=".19" fill="#f00"/>
<path d="M127.8 70h12.3" fill="none" stroke="#f00" stroke-width=".38"/>
<circle cx="127.8" cy="70" r=".19" fill="#f00"/>
<path d="M127.8 74.1h12.3" fill="none" stroke="#f00" stroke-width=".38"/>
<circle cx="127.8" cy="74.1" r=".19" fill="#f00"/>
<path d="M126.5 75.4h.1M126.5 72.9l2.5 2.5M129 72.9l-2.5 2.5M129 75.4h.1" fill="none" stroke="#804000" stroke-width=".3"/>
<path d="M127.8 78.2h12.3" fill="none" stroke="#f00" stroke-width=".38"/>
<circle cx="127.8" cy="78.2" r=".19" fill="#f00"/>
<path d="M126.5 79.5h.1M126.5 77l2.5 2.5M129 77l-2.5 2.5M129 79.5h.1" fill="none" stroke="#804000" stroke-width=".3"/>
<path d="M138.9 81.1l1.2 1.2-1.2 1.3z" fill="#f00"/>
<path d="M127.8 82.3h12.3M138.9 81.1l1.2 1.2-1.2 1.3z" fill="none" stroke="#f00" stroke-width=".38"/>
<circle cx="127.8" cy="82.3" r=".19" fill="#f00"/>
<path d="M127.8 94.7h12.3" fill="none" stroke="#f00" stroke-width=".38"/>
<circle cx="127.8" cy="94.7" r=".19" fill="#f00"/>
<path d="M138.9 85.2l1.2 1.2-1.2 1.3z" fill="#f00"/>
<path d="M127.8 86.4h12.3M138.9 85.2l1.2 1.2-1.2 1.3z" fill="none" stroke="#f00" stroke-width=".38"/>
<circle cx="127.8" cy="86.4" r=".19" fill="#f00"/>
<path d="M138.9 89.3l1.2 1.3-1.2 1.2z" fill="#f00"/>
<path d="M127.8 90.6h12.3M138.9 89.3l1.2 1.3-1.2 1.2z" fill="none" stroke="#f00" stroke-width=".38"/>
<circle cx="127.8" cy="90.6" r=".19" fill="#f00"/>
<path d="M126.5 91.8h.1M126.5 89.3l2.5 2.5M129 89.3l-2.5 2.5M129 91.8h.1" fill="none" stroke="#804000" stroke-width=".3"/>
<path d="M127.8 98.8h12.3" fill="none" stroke="#f00" stroke-width=".38"/>
<circle cx="127.8" cy="98.8" r=".19" fill="#f00"/>
<path d="M126.5 97.6l2.5 2.5M129 97.6l-2.5 2.5M126.5 100.1h.1M129 100.1h.1" fill="none" stroke="#804000" stroke-width=".3"/>
<path d="M189.5 107h12.3" fill="none" stroke="#f00" stroke-width=".38"/>
<circle cx="201.8" cy="107" r=".19" fill="#f00"/>
<path d="M189.5 111.1h12.3" fill="none" stroke="#f00" stroke-width=".38"/>
<circle cx="201.8" cy="111.1" r=".19" fill="#f00"/>
<path d="M189.5 115.2h12.3" fill="none" stroke="#f00" stroke-width=".38"/>
<circle cx="201.8" cy="115.2" r=".19" fill="#f00"/>
<path d="M189.5 119.4h12.3" fill="none" stroke="#f00" stroke-width=".38"/>
<circle cx="201.8" cy="119.4" r=".19" fill="#f00"/>
<path d="M189.5 123.5h12.3" fill="none" stroke="#f00" stroke-width=".38"/>
<circle cx="201.8" cy="123.5" r=".19" fill="#f00"/>
<path d="M189.5 65.9h12.3" fill="none" stroke="#f00" stroke-width=".38"/>
<circle cx="201.8" cy="65.9" r=".19" fill="#f00"/>
<path d="M200.6 67.1h.1M200.6 64.6l2.5 2.5M203.1 64.6l-2.5 2.5M203.1 67.1h.1" fill="none" stroke="#804000" stroke-width=".3"/>
<path d="M189.5 74.1l1.2-1.2v2.4z" fill="#f00"/>
<path d="M189.5 74.1l1.2-1.2v2.4zM189.5 74.1h12.3" fill="none" stroke="#f00" stroke-width=".38"/>
<circle cx="201.8" cy="74.1" r=".19" fill="#f00"/>
<path d="M189.5 78.2h12.3" fill="none" stroke="#f00" stroke-width=".38"/>
<circle cx="201.8" cy="78.2" r=".19" fill="#f00"/>
<path d="M189.5 82.3l1.2-1.2v2.5z" fill="#f00"/>
<path d="M189.5 82.3l1.2-1.2v2.5zM189.5 82.3h12.3" fill="none" stroke="#f00" stroke-width=".38"/>
<circle cx="201.8" cy="82.3" r=".19" fill="#f00"/>
<path d="M200.6 83.6h.1M200.6 81.1l2.5 2.5M203.1 81.1l-2.5 2.5M203.1 83.6h.1" fill="none" stroke="#804000" stroke-width=".3"/>
<circle cx="296.4" cy="123.4" r=".81" fill="#f0f"/>
<circle cx="296.4" cy="123.4" r=".81" fill="none" stroke="#f0f" stroke-width=".38"/>
<circle cx="275.9" cy="123.4" r=".81" fill="#f0f"/>
<circle cx="275.9" cy="123.4" r=".81" fill="none" stroke="#f0f" stroke-width=".38"/>
<circle cx="296.4" cy="94.7" r=".81" fill="#f0f"/>
<circle cx="296.4" cy="94.7" r=".81" fill="none" stroke="#f0f" stroke-width=".38"/>
<circle cx="115.4" cy="218.1" r=".81" fill="#f0f"/>
<circle cx="115.4" cy="218.1" r=".81" fill="none" stroke="#f0f" stroke-width=".38"/>
<circle cx="111.3" cy="218.1" r=".81" fill="#f0f"/>
<circle cx="111.3" cy="218.1" r=".81" fill="none" stroke="#f0f" stroke-width=".38"/>
<circle cx="107.1" cy="218.1" r=".79" fill="#f0f"/>
<circle cx="107.1" cy="218.1" r=".79" fill="none" stroke="#f0f" stroke-width=".38"/>
<circle cx="173" cy="156.4" r=".81" fill="#f0f"/>
<circle cx="173" cy="156.4" r=".81" fill="none" stroke="#f0f" stroke-width=".38"/>
<circle cx="173" cy="148.1" r=".8" fill="#f0f"/>
<circle cx="173" cy="148.1" r=".8" fill="none" stroke="#f0f" stroke-width=".38"/>
<circle cx="275.9" cy="94.7" r=".81" fill="#f0f"/>
<circle cx="275.9" cy="94.7" r=".81" fill="none" stroke="#f0f" stroke-width=".38"/>
<circle cx="127.7" cy="123.4" r=".79" fill="#f0f"/>
<circle cx="127.7" cy="123.4" r=".79" fill="none" stroke="#f0f" stroke-width=".38"/>
<circle cx="127.7" cy="111.1" r=".79" fill="#f0f"/>
<circle cx="127.7" cy="111.1" r=".79" fill="none" stroke="#f0f" stroke-width=".38"/>
<circle cx="127.7" cy="115.2" r=".79" fill="#f0f"/>
<circle cx="127.7" cy="115.2" r=".79" fill="none" stroke="#f0f" stroke-width=".38"/>
<circle cx="127.7" cy="119.3" r=".79" fill="#f0f"/>
<circle cx="127.7" cy="119.3" r=".79" fill="none" stroke="#f0f" stroke-width=".38"/>
<circle cx="242.9" cy="156.4" r=".81" fill="#f0f"/>
<circle cx="242.9" cy="156.4" r=".81" fill="none" stroke="#f0f" stroke-width=".38"/>
<circle cx="271.7" cy="201.6" r=".79" fill="#f0f"/>
<circle cx="271.7" cy="201.6" r=".79" fill="none" stroke="#f0f" stroke-width=".38"/>
<circle cx="226.5" cy="156.4" r=".81" fill="#f0f"/>
<circle cx="226.5" cy="156.4" r=".81" fill="none" stroke="#f0f" stroke-width=".38"/>
<g font-size="3.7" fill="#000080">
<text x="135.6" y="59.3">IC6</text>
<text x="283.7" y="81.1">10u</text>
<text x="304.3" y="81.1">100n</text>
<text x="218.3" y="89.7">R33</text>
<text x="283.7" y="84.8">C68</text>
<text x="304.3" y="84.8">C69</text>
<text x="218.3" y="93.9">10</text>
<text x="312.9" y="90.6">BLM18AG102SN10</text>
<text x="312.9" y="103.3">L5</text>
<text x="312.9" y="118.5">L6</text>
<text x="312.9" y="129.2">BLM18AG102SN10</text>
<text x="140.1" y="135">LEA-4T</text>
<text x="283.7" y="135">C70</text>
<text x="304.3" y="135">C71</text>
<text x="283.7" y="138.7">10u</text>
<text x="304.3" y="138.7">100n</text>
<text x="253.6" y="172">D1</text>
<text x="278.4" y="172">R34</text>
<text x="180.8" y="176.1">C72</text>
<text x="180.8" y="179.9">10u</text>
<text x="253.6" y="177">BAT74</text>
<text x="278.4" y="177">750</text>
<text x="99" y="182.8">CON1</text>
<text x="99" y="187.7">UCBJE20</text>
<text x="278.4" y="209.1">BT1</text>
<text x="278.4" y="214">ML621S</text>
</g>
<g font-size="3.7">
<text x="135.2" y="65">4</text>
<text x="192.4" y="65">8</text>
<text x="54.5" y="66.7">UBX_RX</text>
<text x="54.9" y="70.8">UBX_TX</text>
<text x="135.2" y="69.1">3</text>
<text x="133.1" y="73.2">25</text>
<text x="133.1" y="77.4">26</text>
<text x="192.4" y="73.2">16</text>
<text x="192.4" y="77.4">18</text>
<text x="238.8" y="74.9">ANT_IN</text>
<text x="54.5" y="83.1">EXTINT0</text>
<text x="133.1" y="81.5">27</text>
<text x="192.4" y="81.5">20</text>
<text x="54.5" y="87.3">EXTINT1</text>
<text x="133.1" y="85.6">21</text>
<text x="133.1" y="89.7">12</text>
<text x="62.7" y="95.5">PPS</text>
<text x="133.1" y="93.8">28</text>
<text x="308" y="93.8">1</text>
<text x="332.3" y="93.8">2</text>
<text x="341.7" y="95.5">VCC33</text>
<text x="133.1" y="98">10</text>
<text x="135.2" y="106.2">7</text>
<text x="192.4" y="106.2">5</text>
<text x="133.1" y="110.3">13</text>
<text x="192.4" y="110.3">6</text>
<text x="133.1" y="114.4">14</text>
<text x="133.1" y="118.5">15</text>
<text x="192.4" y="114.4">11</text>
<text x="192.4" y="118.5">19</text>
<text x="133.1" y="122.6">17</text>
<text x="192.4" y="122.6">24</text>
<text x="308" y="122.6">1</text>
<text x="332.3" y="122.6">2</text>
<text x="341.7" y="124.3">VCC33</text>
<text x="124.9" y="149">V_BAT</text>
<text x="225.7" y="165.9" transform="rotate(-90 225.7 165.9)">2</text>
<text x="242.1" y="165.9" transform="rotate(-90 242.1 165.9)">1</text>
<text x="225.7" y="190.2" transform="rotate(-90 225.7 190.2)">3</text>
<text x="242.1" y="190.2" transform="rotate(-90 242.1 190.2)">4</text>
<text x="54.9" y="194.3">ANT_IN</text>
<text x="94" y="192.6">5</text>
<text x="102.2" y="202.5" transform="rotate(-90 102.2 202.5)">1</text>
<text x="106.3" y="202.5" transform="rotate(-90 106.3 202.5)">2</text>
<text x="110.4" y="202.5" transform="rotate(-90 110.4 202.5)">3</text>
<text x="114.5" y="202.5" transform="rotate(-90 114.5 202.5)">4</text>
<text x="224.4" y="229.7">VCC33</text>
<text x="247.1" y="266.7">Title</text>
<text x="263.6" y="270.8">PT8616</text>
<text x="247.1" y="279">Size</text>
<text x="263.6" y="279">Document Number</text>
<text x="382.9" y="279">Rev</text>
<text x="251.2" y="283.1">A</text>
<text x="263.6" y="283.1">uBlox GPS receiver</text>
<text x="387" y="283.1">3</text>
<text x="247.1" y="291.4">Date:</text>
<text x="268.5" y="291.4">Monday, August 23, 2010</text>
<text x="329.4" y="291.4">Sheet</text>
<text x="350" y="291.4">11</text>
<text x="362.3" y="291.4">of</text>
<text x="374.6" y="291.4">10</text>
</g>
<g font-size="3.7" fill="#004080">
<text x="142.2" y="67.5">RxD1</text>
<text x="142.2" y="71.6">TxD1</text>
<text x="167.4" y="67.5">VDD18OUT</text>
<text x="142.2" y="75.7">USB_DM</text>
<text x="176.6" y="75.7">RF_IN</text>
<text x="142.2" y="79.9">USB_DP</text>
<text x="142.2" y="84">EXTINT0</text>
<text x="170.1" y="84">AADET_N</text>
<text x="172.4" y="79.9">VCC_RF</text>
<text x="142.2" y="88.1">EXTINT1</text>
<text x="142.2" y="92.2">BOOTINT</text>
<text x="142.2" y="96.3">TP</text>
<text x="142.2" y="100.5">RESET_N</text>
<text x="142.2" y="112.8">GND_b</text>
<text x="142.2" y="108.7">GND_a</text>
<text x="175.5" y="108.7">VDDIO</text>
<text x="179.5" y="112.8">VCC</text>
<text x="142.2" y="116.9">GND_c</text>
<text x="175.5" y="116.9">V_BAT</text>
<text x="142.2" y="125.1">GND_e</text>
<text x="142.2" y="121">GND_d</text>
<text x="171.8" y="125.1">VDDUSB</text>
<text x="175.3" y="121">V_ANT</text>
<text x="228.2" y="172.9" transform="rotate(-90 228.2 172.9)">2</text>
<text x="244.7" y="172.9" transform="rotate(-90 244.7 172.9)">1</text>
<text x="228.2" y="183.1" transform="rotate(-90 228.2 183.1)">3</text>
<text x="244.7" y="183.1" transform="rotate(-90 244.7 183.1)">4</text>
</g>
<g font-size="3.7" fill="#f00">
<text x="239.6" y="106">UBLOX_VDD</text>
<text x="239.6" y="110.1">UBLOX_VCC</text>
</g>
<g font-size="3">
<text x="43.4" y="3.1">5</text>
<text x="121.5" y="3.1">4</text>
<text x="199.7" y="3.1">3</text>
<text x="277.9" y="3.1">2</text>
<text x="356.1" y="3.1">1</text>
<text x="1.3" y="78.8">B</text>
<text x="396.3" y="78.8">B</text>
<text x="1.3" y="222.8">A</text>
<text x="396.3" y="222.8">A</text>
<text x="43.4" y="295.2">5</text>
<text x="121.5" y="295.2">4</text>
<text x="199.7" y="295.2">3</text>
<text x="277.9" y="295.2">2</text>
<text x="356.1" y="295.2">1</text>
</g>
</svg>
